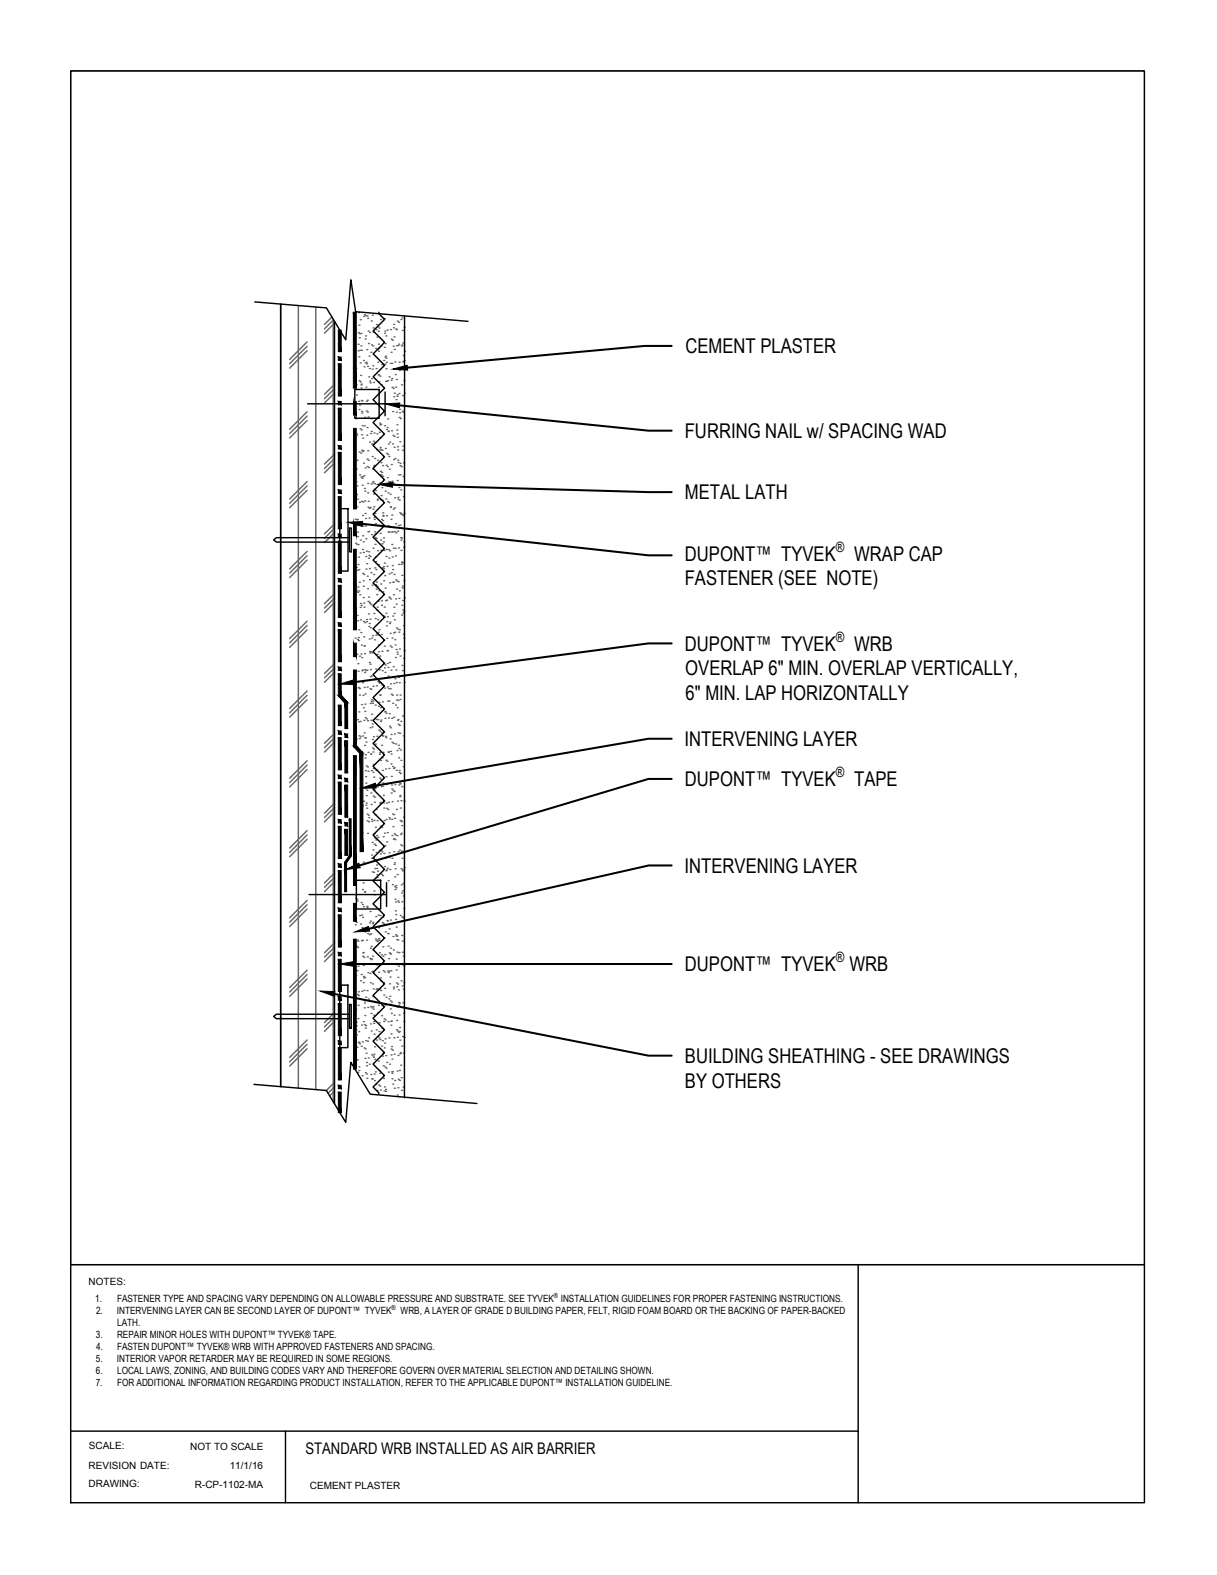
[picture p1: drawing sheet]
<svg xmlns="http://www.w3.org/2000/svg" width="216mm" height="279mm" viewBox="0 0 216 279" stroke-linecap="round" stroke-linejoin="round" font-family="sans-serif">
<!-- layer: -ATI-HATCH -->
<g fill="none" stroke="#666" stroke-width=".25">
<path d="M63.1 59.3h.1M63.1 58.5h.1M63.6 59h.1M63.6 55.5h.1M63.7 57.7h.1M63.7 59.9h.1M63.8 59.2h.1M63.9 56.7h.1M64 59.2h.1M64.5 56.1h.1M64.7 55.8h.1M64.8 59.6h.1"/>
<path d="M64.9 56h.1M65.1 56h.1M65.2 56.5h.1M65.3 58.7h.1M65.6 59h.1M65.9 56.9h.1M66.1 55.9h.1M66.2 58.9h.1M66.2 58.2h.1M66.7 58.5h.1M66.8 57.6h.1M66.9 59.8h.1"/>
<path d="M67 58h.1M67.1 58.8h.1M67.2 58.2h.1M67.5 56.7h.1M68.2 56.5h.1M68.2 59.1h.1M68.3 58.7h.1M68.4 59.6h.1M68.7 58.6h.1M69.3 58.5h.1M69.8 58.2h.1M69.8 57.5h.1"/>
<path d="M69.9 59.8h.1M70.2 58.4h.1M70.3 58.5h.1M70.5 57h.1M70.7 57.2h.1M71.1 56.7h.1M71.3 56.4h.1M71.4 58.6h.1M71.7 58.1h.1M63 79.5h.1M63 65.3h.1M63.1 74.3h.1"/>
<path d="M63.1 65.4h.1M63.2 68.3h.1M63.2 77.2h.1M63.2 70.1h.1M63.3 77h.1M63.5 62.2h.1M63.5 61.1h.1M63.6 71.2h.1M63.7 63.3h.1M63.7 72.7h.1M63.7 67.5h.1M63.8 71.8h.1"/>
<path d="M63.8 62.1h.1M63.9 76.1h.1M63.9 64.4h.1M63.9 67.7h.1M64 66.6h.1M64 61.4h.1M64 68.8h.1M64 68.3h.1M64.1 68.1h.1M64.1 76.3h.1M64.1 71h.1M64.1 62.2h.1"/>
<path d="M64.2 77.1h.1M64.2 73h.1M64.2 73.3h.1M64.2 79.9h.1M64.2 71.1h.1M64.3 75.5h.1M64.3 77.7h.1M64.4 80h.1M64.5 64h.1M64.6 65.1h.1M64.6 75.6h.1M64.7 74h.1"/>
<path d="M64.8 60.1h.1M64.8 64.4h.1M64.9 68.7h.1M65 64.3h.1M65 72.9h.1M65 71.2h.1M65 64.5h.1M65.1 62h.1M65.1 77.2h.1M65.1 75.8h.1M65.2 71h.1M65.2 73.1h.1"/>
<path d="M65.2 65h.1M65.2 80h.1M65.3 74h.1M65.4 60.9h.1M65.4 66.9h.1M65.5 63.2h.1M65.5 65.4h.1M65.5 78.4h.1M65.6 67.6h.1M65.7 67.9h.1M65.8 76.9h.1M65.8 62.5h.1"/>
<path d="M65.8 74.3h.1M65.9 76.5h.1M65.9 67.2h.1M65.9 61.2h.1M66 78.8h.1M66 78.7h.1M66 65.5h.1M66.1 64.9h.1M66.1 61.4h.1M66.2 78.3h.1M66.3 67.8h.1M66.4 76.8h.1"/>
<path d="M66.4 78.5h.1M66.6 61.8h.1M66.7 65.4h.1M66.8 79.8h.1M66.9 77h.1M66.9 62h.1M67 64.2h.1M67.1 66.5h.1M67.1 61.1h.1M67.1 62.3h.1M67.2 68.7h.1M67.2 66.5h.1"/>
<path d="M67.2 67.7h.1M67.2 61.8h.1M67.3 76.7h.1M67.3 75.1h.1M67.4 75.4h.1M67.4 66.7h.1M67.4 79.7h.1M67.5 77.6h.1M67.5 79.4h.1M67.5 79.8h.1M67.6 75.3h.1M67.6 61.4h.1"/>
<path d="M67.6 68.3h.1M67.7 64.7h.1M67.8 79.9h.1M68.1 64h.1M68.2 61.6h.1M68.2 75.5h.1M68.3 63.3h.1M68.3 64.6h.1M68.3 61h.1M68.4 79.6h.1M68.4 63.2h.1M68.4 67.7h.1"/>
<path d="M68.5 65.4h.1M68.5 63.5h.1M68.6 67.6h.1M68.6 64.3h.1M68.6 76.2h.1M68.7 75.8h.1M68.8 67.5h.1M68.8 74.3h.1M68.8 76.5h.1M68.9 76.5h.1M68.9 78.8h.1M69 66.9h.1"/>
<path d="M69.1 78.4h.1M69.3 64.5h.1M69.4 67.4h.1M69.4 62.5h.1M69.4 60.2h.1M69.5 76.4h.1M69.5 67.1h.1M69.5 64.5h.1M69.5 68.7h.1M69.6 60.4h.1M69.6 78.7h.1M69.7 73h.1"/>
<path d="M69.7 77.2h.1M69.8 61.4h.1M69.8 68.9h.1M69.8 70.4h.1M69.9 79.3h.1M69.9 77.4h.1M69.9 69.8h.1M70 62h.1M70.1 64.2h.1M70.1 66.4h.1M70.2 68.7h.1M70.3 70.9h.1"/>
<path d="M70.3 67.3h.1M70.3 65.4h.1M70.3 73.1h.1M70.4 61.3h.1M70.4 76.3h.1M70.4 75.3h.1M70.4 70.3h.1M70.4 70h.1M70.5 77h.1M70.5 77.6h.1M70.5 79.3h.1M70.6 79.8h.1"/>
<path d="M70.6 61.3h.1M70.6 65.5h.1M70.7 61.1h.1M70.8 69.8h.1M70.8 64.3h.1M70.8 74h.1M70.9 65.7h.1M70.9 72.6h.1M70.9 73.2h.1M70.9 78.4h.1M71 74.3h.1M71.2 61.4h.1"/>
<path d="M71.2 68.3h.1M71.3 61.2h.1M71.4 72.9h.1M71.4 70.2h.1M71.4 79.9h.1M71.4 64.2h.1M71.5 60.8h.1M71.5 79.1h.1M71.5 73.2h.1M71.5 63.1h.1M71.6 65.3h.1M71.7 67.5h.1"/>
<path d="M71.7 64h.1M71.7 69.8h.1M71.8 62.3h.1M63 81h.1M63 92.9h.1M63 92.1h.1M63.1 96.4h.1M63.1 83.3h.1M63.1 88h.1M63.2 85.5h.1M63.2 83.2h.1M63.2 87.7h.1"/>
<path d="M63.3 92.2h.1M63.3 96.5h.1M63.3 89.9h.1M63.3 86.2h.1M63.4 81.6h.1M63.4 92.2h.1M63.4 88.6h.1M63.4 95.2h.1M63.5 94.4h.1M63.5 93.2h.1M63.5 96.6h.1M63.6 98.8h.1"/>
<path d="M63.7 80.2h.1M63.8 89.1h.1M63.8 84.2h.1M63.9 98.1h.1M63.9 95.8h.1M64 80.4h.1M64 84.6h.1M64.1 88.9h.1M64.2 93.2h.1M64.2 84.8h.1M64.3 86.1h.1M64.3 80.1h.1"/>
<path d="M64.3 84.5h.1M64.3 97.5h.1M64.3 91.4h.1M64.3 95h.1M64.4 89.1h.1M64.4 93.4h.1M64.4 96.1h.1M64.5 98h.1M64.5 82.2h.1M64.6 84.4h.1M64.6 86.6h.1M64.7 88.9h.1"/>
<path d="M64.7 87.1h.1M64.8 91.1h.1M64.8 83h.1M64.8 93.3h.1M64.8 92h.1M64.9 98.7h.1M64.9 95.6h.1M65 97.8h.1M65.1 100h.1M65.1 82.8h.1M65.1 81.4h.1M65.2 87.4h.1"/>
<path d="M65.2 94.3h.1M65.2 85.8h.1M65.3 90h.1M65.3 88.9h.1M65.3 81.6h.1M65.4 82.9h.1M65.4 99h.1M65.4 94.3h.1M65.4 97.9h.1M65.4 98.5h.1M65.5 91.9h.1M65.5 90.2h.1"/>
<path d="M65.7 98.7h.1M65.7 90h.1M65.8 85.9h.1M65.9 94.8h.1M66 81h.1M66.1 85.7h.1M66.1 83.2h.1M66.2 90.3h.1M66.2 85.4h.1M66.2 97.2h.1M66.3 87.7h.1M66.3 82.8h.1"/>
<path d="M66.3 89.9h.1M66.4 82.6h.1M66.4 92.1h.1M66.4 91.8h.1M66.4 86.8h.1M66.4 85.8h.1M66.5 94.3h.1M66.5 81.3h.1M66.5 91.1h.1M66.5 94.7h.1M66.5 96.6h.1M66.5 95.3h.1"/>
<path d="M66.6 92.9h.1M66.6 87h.1M66.6 98.8h.1M66.7 99.6h.1M66.8 95.5h.1M66.9 88.7h.1M67 81.6h.1M67 97.7h.1M67 88.5h.1M67.1 93.2h.1M67.4 85.7h.1M67.4 84.2h.1"/>
<path d="M67.5 94.6h.1M67.5 88.6h.1M67.5 83.6h.1M67.5 95.8h.1M67.6 97.6h.1M67.6 82.1h.1M67.6 87.9h.1M67.7 92.1h.1M67.7 84.3h.1M67.7 83.8h.1M67.7 86.5h.1M67.8 96.5h.1"/>
<path d="M67.8 88.8h.1M67.9 82.6h.1M67.9 92.4h.1M67.9 91h.1M67.9 84.5h.1M67.9 91.4h.1M68 93.2h.1M68 91.6h.1M68 96.1h.1M68 95.4h.1M68.1 97.6h.1M68.2 99.9h.1"/>
<path d="M68.3 87.1h.1M68.4 88.5h.1M68.5 82.5h.1M68.5 98.7h.1M68.5 97.5h.1M68.6 91.5h.1M68.6 80.4h.1M68.7 82.8h.1M68.7 84.7h.1M68.8 89h.1M68.8 80.6h.1M68.8 87.4h.1"/>
<path d="M68.8 94.3h.1M68.9 93.3h.1M68.9 97.5h.1M69 85.5h.1M69 99h.1M69 89.2h.1M69 81h.1M69 94.4h.1M69.1 83.2h.1M69.1 97.7h.1M69.1 85.5h.1M69.2 87.7h.1"/>
<path d="M69.3 90h.1M69.3 89.9h.1M69.4 92.1h.1M69.4 82.4h.1M69.4 94.4h.1M69.5 96.6h.1M69.5 91.4h.1M69.5 85.4h.1M69.6 98.8h.1M69.6 94.3h.1M69.7 85.6h.1M69.8 90.3h.1"/>
<path d="M69.8 97.2h.1M69.8 81.5h.1M69.9 85.8h.1M70 90.1h.1M70 88.3h.1M70 94.3h.1M70.1 81.3h.1M70.1 86h.1M70.1 97.3h.1M70.1 98.6h.1M70.2 92.9h.1M70.2 94.5h.1"/>
<path d="M70.5 85.2h.1M70.6 94.2h.1M70.6 81.6h.1M70.6 88.5h.1M70.6 88.2h.1M70.6 82h.1M70.7 84.3h.1M70.7 97.2h.1M70.7 93.2h.1M70.8 86.5h.1M70.8 88.7h.1M70.9 90.9h.1"/>
<path d="M71 82.6h.1M71 93.2h.1M71 82.2h.1M71 84.2h.1M71.1 95.4h.1M71.1 91.2h.1M71.1 86.9h.1M71.1 97.6h.1M71.1 95.8h.1M71.1 91.1h.1M71.2 82.8h.1M71.2 99.9h.1"/>
<path d="M71.2 95.4h.1M71.3 99.7h.1M71.3 91.3h.1M71.5 84.5h.1M71.5 99.9h.1M71.5 91.4h.1M71.6 88.1h.1M71.6 82.1h.1M71.6 96.1h.1M71.6 97.1h.1M71.7 91.1h.1M63 113.2h.1"/>
<path d="M63.2 104.5h.1M63.2 100.7h.1M63.2 104.9h.1M63.3 116.1h.1M63.3 109.2h.1M63.4 101.2h.1M63.4 113.4h.1M63.5 110.1h.1M63.5 105.1h.1M63.5 104.1h.1M63.5 117.7h.1M63.5 100.1h.1"/>
<path d="M63.5 119.1h.1M63.6 113.1h.1M63.6 113.6h.1M63.6 104.8h.1M63.7 101.1h.1M63.7 111.7h.1M63.7 103.3h.1M63.8 116.4h.1M63.8 105.5h.1M63.9 107.7h.1M64 110h.1M64 107.1h.1"/>
<path d="M64 112.2h.1M64 116h.1M64.1 107.4h.1M64.1 114.4h.1M64.2 116.7h.1M64.2 119h.1M64.3 118.9h.1M64.3 101.7h.1M64.4 104h.1M64.4 103h.1M64.4 106h.1M64.5 110.2h.1"/>
<path d="M64.5 113h.1M64.6 107h.1M64.6 101.9h.1M64.6 107.7h.1M64.6 114.6h.1M64.7 116h.1M64.7 118.8h.1M64.7 119.3h.1M64.7 110.5h.1M64.9 119h.1M64.9 101h.1M65 109.9h.1"/>
<path d="M65 110.3h.1M65.1 118.9h.1M65.1 102.2h.1M65.2 104.4h.1M65.3 106.7h.1M65.4 108.9h.1M65.4 105.9h.1M65.4 111.1h.1M65.5 113.4h.1M65.5 106.9h.1M65.5 110.6h.1M65.5 117.5h.1"/>
<path d="M65.5 100.9h.1M65.5 102.8h.1M65.6 115.6h.1M65.6 115.8h.1M65.6 107.1h.1M65.6 109.8h.1M65.7 117.8h.1M65.7 118.8h.1M65.7 111.4h.1M65.8 115.6h.1M65.8 101.6h.1M65.8 107.3h.1"/>
<path d="M65.9 119.9h.1M65.9 113.2h.1M66 115.8h.1M66 103.8h.1M66.1 112.8h.1M66.3 101.9h.1M66.3 108.8h.1M66.4 113.5h.1M66.5 100.7h.1M66.6 109.7h.1M66.6 103.7h.1M66.6 118.7h.1"/>
<path d="M66.7 101h.1M66.7 112.7h.1M66.7 103.9h.1M66.8 104.5h.1M66.8 103.3h.1M66.8 108.2h.1M66.8 105.5h.1M66.9 112.4h.1M66.9 116.1h.1M66.9 107.7h.1M66.9 104.1h.1M67 109.9h.1"/>
<path d="M67 116.7h.1M67 112.2h.1M67.1 106.6h.1M67.1 112.6h.1M67.1 100.1h.1M67.1 114.4h.1M67.2 115.6h.1M67.2 116.6h.1M67.2 104.8h.1M67.3 111.7h.1M67.3 118.8h.1M67.4 116.4h.1"/>
<path d="M67.5 103.6h.1M67.6 112.6h.1M67.7 106.6h.1M67.7 107.4h.1M67.8 115.5h.1M67.8 119h.1M67.8 100.7h.1M67.9 105h.1M68 109.2h.1M68 100.9h.1M68 100.5h.1M68.1 103h.1"/>
<path d="M68.1 113.5h.1M68.1 109.5h.1M68.1 117.8h.1M68.2 107.7h.1M68.2 114.6h.1M68.2 109.4h.1M68.2 118.5h.1M68.3 102.1h.1M68.3 119.3h.1M68.3 104.3h.1M68.3 118h.1M68.4 106.6h.1"/>
<path d="M68.5 108.8h.1M68.6 111h.1M68.6 113.2h.1M68.6 106.5h.1M68.6 110.3h.1M68.7 100.5h.1M68.7 115.5h.1M68.7 115.4h.1M68.7 109.4h.1M68.8 117.7h.1M68.8 118.4h.1M68.8 119.9h.1"/>
<path d="M69 105.9h.1M69 101.8h.1M69.1 106.1h.1M69.1 110.6h.1M69.1 103.4h.1M69.1 117.5h.1M69.2 110.3h.1M69.2 112.4h.1M69.2 114.6h.1M69.3 106.2h.1M69.4 118.9h.1M69.4 101.6h.1"/>
<path d="M69.4 114.8h.1M69.5 113.2h.1M69.6 100.3h.1M69.7 101h.1M69.7 109.3h.1M69.7 103.3h.1M69.8 118.3h.1M69.8 105.5h.1M69.8 112.3h.1M69.9 107.7h.1M69.9 101.9h.1M69.9 108.8h.1"/>
<path d="M69.9 109.9h.1M70 112.2h.1M70 113.5h.1M70.1 114.4h.1M70.2 116.6h.1M70.2 106.2h.1M70.2 102.9h.1M70.2 118.9h.1M70.3 115.2h.1M70.3 107.2h.1M70.3 111.4h.1M70.4 104.5h.1"/>
<path d="M70.4 103.1h.1M70.5 115.7h.1M70.5 116.1h.1M70.5 119.9h.1M70.5 111.6h.1M70.6 103.2h.1M70.7 100.1h.1M70.8 112.1h.1M70.8 106.2h.1M70.8 104.8h.1M70.9 115.1h.1M70.9 111.7h.1"/>
<path d="M71 116.4h.1M71.2 100.1h.1M71.2 109.1h.1M71.3 102.1h.1M71.3 107.4h.1M71.3 118.1h.1M71.3 104.3h.1M71.4 104h.1M71.4 119h.1M71.4 106.5h.1M71.5 108.2h.1M71.5 108.8h.1"/>
<path d="M71.6 112.5h.1M71.6 111h.1M71.6 116.8h.1M71.6 113.2h.1M71.7 103h.1M71.7 108.4h.1M71.7 115.4h.1M71.7 106h.1M63 125.1h.1M63 126.7h.1M63 132h.1M63 128.9h.1"/>
<path d="M63.1 122.1h.1M63.1 131.2h.1M63.2 131.1h.1M63.4 127.7h.1M63.6 122h.1M63.6 128h.1M63.7 122.1h.1M63.7 126.3h.1M63.7 130.5h.1M63.7 131h.1M63.8 122.2h.1M63.8 123.3h.1"/>
<path d="M63.9 128h.1M63.9 130.7h.1M64.1 125h.1M64.2 133.9h.1M64.3 121.1h.1M64.3 130.6h.1M64.4 123.3h.1M64.5 125.6h.1M64.6 127.8h.1M64.6 130h.1M64.6 121.9h.1M64.7 132.2h.1"/>
<path d="M64.7 130.9h.1M64.7 126.2h.1M64.7 124.9h.1M64.8 134.5h.1M64.8 123.1h.1M64.8 139.9h.1M64.8 127.3h.1M64.8 136.7h.1M64.8 133.9h.1M64.8 130.9h.1M64.9 137.8h.1M64.9 138.9h.1"/>
<path d="M64.9 131.6h.1M65 135.9h.1M65 127.5h.1M65.1 121.9h.1M65.2 136.1h.1M65.2 127.9h.1M65.3 136.8h.1M65.3 133.5h.1M65.6 122.2h.1M65.7 129.1h.1M65.7 124.8h.1M65.7 120h.1"/>
<path d="M65.8 133.8h.1M65.8 122.3h.1M65.8 127.8h.1M65.9 124.5h.1M65.9 136.7h.1M65.9 124.1h.1M65.9 126.7h.1M66 129h.1M66 128.4h.1M66.1 131.2h.1M66.1 124.8h.1M66.1 132.7h.1"/>
<path d="M66.1 124.3h.1M66.2 133.4h.1M66.2 121.7h.1M66.2 137h.1M66.2 135.6h.1M66.2 136.4h.1M66.3 130.7h.1M66.3 132.9h.1M66.3 137.9h.1M66.4 139.7h.1M66.5 120.4h.1M66.6 125.1h.1"/>
<path d="M66.6 132h.1M66.7 136.7h.1M66.7 127.6h.1M66.8 121.7h.1M66.8 136.6h.1M66.9 130.6h.1M66.9 139.6h.1M67 127.7h.1M67 121h.1M67.1 125.3h.1M67.2 139.2h.1M67.2 129.5h.1"/>
<path d="M67.2 124.6h.1M67.2 121.2h.1M67.3 133.8h.1M67.3 133.5h.1M67.3 121.1h.1M67.3 138h.1M67.4 123.3h.1M67.4 129.7h.1M67.5 125.5h.1M67.5 128h.1M67.5 134.9h.1M67.6 127.7h.1"/>
<path d="M67.6 138.2h.1M67.6 130h.1M67.6 139.6h.1M67.7 132.2h.1M67.7 121.5h.1M67.8 134.4h.1M67.8 130.5h.1M67.9 136.7h.1M67.9 124.5h.1M67.9 139.5h.1M67.9 138.9h.1M67.9 133.5h.1"/>
<path d="M67.9 130.6h.1M68.2 122.1h.1M68.3 126.3h.1M68.3 127.4h.1M68.3 126.2h.1M68.4 136.4h.1M68.4 130.6h.1M68.4 130.9h.1M68.4 134.9h.1M68.5 137.8h.1M68.5 126.5h.1M68.6 139.2h.1"/>
<path d="M68.7 135.1h.1M68.7 121.9h.1M68.8 124.4h.1M68.9 133.4h.1M68.9 133.5h.1M68.9 122.2h.1M68.9 127.4h.1M69 124.4h.1M69 136.3h.1M69.1 126.6h.1M69.1 128.8h.1M69.2 131.1h.1"/>
<path d="M69.2 122.2h.1M69.3 129.1h.1M69.3 133.3h.1M69.3 121.3h.1M69.4 135.5h.1M69.4 130.3h.1M69.4 133.8h.1M69.4 123.1h.1M69.4 137.7h.1M69.5 139.3h.1M69.5 140h.1M69.5 127.4h.1"/>
<path d="M69.5 131.7h.1M69.6 123.3h.1M69.7 136h.1M69.7 124.8h.1M69.8 131.9h.1M69.8 136.3h.1M69.8 127.2h.1M69.9 121.2h.1M69.9 136.2h.1M70 130.2h.1M70.1 139.2h.1M70.1 120.4h.1"/>
<path d="M70.2 125.1h.1M70.2 132h.1M70.3 121.1h.1M70.3 136.7h.1M70.4 124.2h.1M70.4 123.3h.1M70.4 133.1h.1M70.5 125.5h.1M70.5 127.8h.1M70.6 130h.1M70.6 127.7h.1M70.6 124.3h.1"/>
<path d="M70.6 128.5h.1M70.7 132.2h.1M70.7 120.1h.1M70.7 134.4h.1M70.8 139.2h.1M70.8 132.8h.1M70.8 136.7h.1M70.8 137h.1M70.8 121.1h.1M70.9 128.7h.1M70.9 138.9h.1M70.9 130.1h.1"/>
<path d="M71 124.1h.1M71 123.3h.1M71 139.1h.1M71 137.2h.1M71 133.1h.1M71.1 128h.1M71.1 134.9h.1M71.2 139.6h.1M71.4 127h.1M71.5 136h.1M71.6 130.5h.1M71.7 121.1h.1"/>
<path d="M63.1 159.3h.1M63.3 159.5h.1M63.4 159.8h.1M64.2 147.8h.1M64.3 142.9h.1M64.3 157.8h.1M64.4 156.6h.1M64.5 153h.1M64.5 142.1h.1M64.7 158.2h.1M64.7 158.3h.1M64.9 142.8h.1"/>
<path d="M65 141.1h.1M65 142.5h.1M65.1 143.4h.1M65.1 140.2h.1M65.1 145.6h.1M65.1 144.4h.1M65.2 147.8h.1M65.3 144.6h.1M65.4 145.8h.1M65.4 145h.1M65.8 140.7h.1M65.8 142.7h.1"/>
<path d="M65.9 145.4h.1M65.9 151.7h.1M65.9 152.3h.1M66 145.7h.1M66 149.4h.1M66.1 154.7h.1M66.2 150.8h.1M66.2 141.2h.1M66.3 152.1h.1M66.3 154.8h.1M66.4 147.9h.1M66.4 145.5h.1"/>
<path d="M66.4 158.1h.1M66.4 140.1h.1M66.4 149.8h.1M66.4 158.7h.1M66.4 142.3h.1M66.4 148.6h.1M66.4 141.4h.1M66.5 154.1h.1M66.5 144.5h.1M66.6 146.8h.1M66.6 150h.1M66.6 152.5h.1"/>
<path d="M66.7 149h.1M66.7 151.2h.1M66.7 143.6h.1M66.8 153.4h.1M66.8 154.1h.1M66.8 148.2h.1M66.9 155.2h.1M66.9 155.7h.1M66.9 145.6h.1M67 154.5h.1M67 148.6h.1M67.3 150.8h.1"/>
<path d="M67.4 142.5h.1M67.5 142.4h.1M67.5 151.5h.1M67.5 146.6h.1M67.6 150.9h.1M67.7 146.5h.1M67.7 155.1h.1M67.7 146.8h.1M67.8 151.1h.1M67.9 155.3h.1M68 148.4h.1M68 141.1h.1"/>
<path d="M68 142.4h.1M68.1 143.3h.1M68.1 142.1h.1M68.1 151.4h.1M68.1 145.6h.1M68.2 147.8h.1M68.2 153.7h.1M68.3 150h.1M68.4 152.3h.1M68.4 154.5h.1M68.5 145.4h.1M68.6 154.3h.1"/>
<path d="M68.6 142.5h.1M68.6 149.4h.1M68.6 143.4h.1M68.7 154h.1M68.7 147.7h.1M68.8 151.9h.1M68.8 143.6h.1M68.9 156.2h.1M69 142.3h.1M69 152.1h.1M69 145h.1M69 151.3h.1"/>
<path d="M69.1 145.3h.1M69.2 154.2h.1M69.4 140.7h.1M69.5 145.3h.1M69.5 152.3h.1M69.5 148.2h.1M69.6 142.2h.1M69.6 144.4h.1M69.6 156.9h.1M69.7 146.6h.1M69.7 140.2h.1M69.8 148.9h.1"/>
<path d="M69.8 144.5h.1M69.9 151.1h.1M69.9 148.7h.1M69.9 153.3h.1M69.9 140.4h.1M69.9 147.9h.1M70 153.1h.1M70 155.6h.1M70 145.2h.1M70 157.3h.1M70.1 157.8h.1M70.1 159.5h.1"/>
<path d="M70.1 149h.1M70.1 154.1h.1M70.1 148.1h.1M70.2 157.1h.1M70.2 157.5h.1M70.3 143.6h.1M70.4 148.2h.1M70.5 155.2h.1M70.5 142.1h.1M70.6 159.8h.1M70.6 151.1h.1M70.9 150.8h.1"/>
<path d="M70.9 141.3h.1M71 141.1h.1M71 145.6h.1M71 143.3h.1M71.1 148h.1M71.1 149.9h.1M71.1 145.6h.1M71.1 142h.1M71.1 154.1h.1M71.2 147.8h.1M71.2 157h.1M71.2 145.8h.1"/>
<path d="M71.2 151h.1M71.2 158.4h.1M71.3 150h.1M71.3 146.5h.1M71.3 160h.1M71.3 152.3h.1M71.3 154.3h.1M71.4 151.1h.1M71.4 154.5h.1M71.4 158h.1M71.5 156.7h.1M71.5 158.9h.1"/>
<path d="M71.6 145h.1M71.7 153.9h.1M71.7 142.1h.1M63 170h.1M63 176.9h.1M63 164h.1M63 171.1h.1M63.1 179h.1M63.1 179.1h.1M63.1 173h.1M63.2 163.6h.1M63.2 167.9h.1"/>
<path d="M63.3 172.2h.1M63.4 166.8h.1M63.4 176.4h.1M63.5 168.1h.1M63.5 167h.1M63.5 171.4h.1M63.5 178.3h.1M63.6 175.9h.1M63.6 176.6h.1M63.8 162.4h.1M64 174h.1M64 163.9h.1"/>
<path d="M64.1 160.1h.1M64.1 172.9h.1M64.1 166.9h.1M64.1 162.3h.1M64.2 175.9h.1M64.2 164.6h.1M64.3 166.8h.1M64.3 162.7h.1M64.3 160.5h.1M64.3 169.6h.1M64.3 164.7h.1M64.4 169h.1"/>
<path d="M64.4 171.2h.1M64.4 174.3h.1M64.5 160.9h.1M64.5 173.2h.1M64.5 173.5h.1M64.6 169.8h.1M64.6 164.9h.1M64.6 175.7h.1M64.6 177.5h.1M64.6 178.8h.1M64.7 177.9h.1M64.7 173.4h.1"/>
<path d="M64.8 165.3h.1M64.9 176.9h.1M65 166.8h.1M65.1 160.8h.1M65.1 175.7h.1M65.1 161h.1M65.2 169.7h.1M65.2 178.7h.1M65.2 165.6h.1M65.3 172.5h.1M65.4 177.2h.1M65.5 163.7h.1"/>
<path d="M65.5 165.8h.1M65.6 170h.1M65.6 172.7h.1M65.7 161.7h.1M65.7 168.2h.1M65.7 163.4h.1M65.7 174.3h.1M65.8 178.6h.1M65.8 165.7h.1M65.8 179.8h.1M65.8 170.2h.1M65.8 167.9h.1"/>
<path d="M65.9 170.1h.1M66 178.8h.1M66 172.3h.1M66.1 163.9h.1M66.1 174.5h.1M66.1 169.6h.1M66.1 176.8h.1M66.1 163.6h.1M66.2 178.6h.1M66.2 168.5h.1M66.2 175.4h.1M66.2 179h.1"/>
<path d="M66.2 172.6h.1M66.6 166.6h.1M66.6 171.1h.1M66.7 162.6h.1M66.7 175.5h.1M66.7 166.8h.1M66.8 171.2h.1M66.9 175.4h.1M66.9 167.1h.1M67 166.7h.1M67 179.7h.1M67.1 175.6h.1"/>
<path d="M67.1 162.4h.1M67.1 163.5h.1M67.1 171.4h.1M67.1 178.3h.1M67.2 164.6h.1M67.2 172.5h.1M67.2 166.5h.1M67.2 166.8h.1M67.3 175.5h.1M67.3 169h.1M67.4 171.3h.1M67.4 162.4h.1"/>
<path d="M67.5 173.5h.1M67.5 175.7h.1M67.6 174h.1M67.6 177.9h.1M67.7 169.4h.1M67.7 178.4h.1M67.8 163.7h.1M67.9 162.7h.1M67.9 168h.1M67.9 169.6h.1M68 172.2h.1M68 163.9h.1"/>
<path d="M68 174.3h.1M68.1 176.5h.1M68.1 166.4h.1M68.2 172.4h.1M68.2 175.3h.1M68.3 169.3h.1M68.4 178.3h.1M68.4 165.3h.1M68.5 176.9h.1M68.7 163.3h.1M68.7 163.4h.1M68.7 172.3h.1"/>
<path d="M68.8 165.6h.1M68.9 167.8h.1M68.9 172.5h.1M69 170.1h.1M69 177.2h.1M69 172.3h.1M69 164.8h.1M69.1 169h.1M69.1 174.5h.1M69.2 176.7h.1M69.2 173.3h.1M69.2 169.2h.1"/>
<path d="M69.2 177.6h.1M69.3 179h.1M69.3 163.2h.1M69.3 178.2h.1M69.3 168.2h.1M69.3 169.2h.1M69.3 172.2h.1M69.4 179.8h.1M69.4 177.8h.1M69.7 163.8h.1M69.7 166.1h.1M69.8 168.5h.1"/>
<path d="M69.8 175.1h.1M69.8 175.4h.1M70.1 160h.1M70.1 161.6h.1M70.2 163.1h.1M70.2 165.8h.1M70.2 162.2h.1M70.2 171.1h.1M70.3 164.5h.1M70.3 172.1h.1M70.3 170.1h.1M70.3 166.1h.1"/>
<path d="M70.3 174.4h.1M70.4 166.7h.1M70.4 175h.1M70.4 166h.1M70.4 168.9h.1M70.5 178.7h.1M70.5 171.1h.1M70.5 174.6h.1M70.6 173.4h.1M70.6 166.7h.1M70.7 175.6h.1M70.7 160h.1"/>
<path d="M70.7 171.4h.1M70.7 177.8h.1M70.7 178.3h.1M70.8 169h.1M70.9 178h.1M71 162.4h.1M71.2 174h.1M71.3 166h.1M71.3 162.7h.1M71.3 174.9h.1M71.4 168.9h.1M71.4 166.9h.1"/>
<path d="M71.5 171.2h.1M71.5 177.9h.1M71.5 162.8h.1M71.5 162.7h.1M71.5 169.6h.1M71.6 175.5h.1M71.6 179.7h.1M71.6 161.2h.1M71.6 174.3h.1M71.7 171.4h.1M71.7 163.4h.1M63.2 188h.1"/>
<path d="M63.2 182.7h.1M63.2 181.3h.1M63.2 182h.1M63.2 183.6h.1M63.3 185.8h.1M63.4 188h.1M63.5 190.3h.1M63.5 180.7h.1M63.6 184.9h.1M63.6 183h.1M63.7 184.9h.1M63.7 189.9h.1"/>
<path d="M63.7 189.3h.1M63.8 185.2h.1M64.1 185.6h.1M64.1 181.8h.1M64.2 190.8h.1M64.3 184.8h.1M64.5 181.2h.1M64.6 185.9h.1M64.7 181.8h.1M64.7 180.2h.1M64.7 187.8h.1M64.8 186.1h.1"/>
<path d="M64.8 182.4h.1M64.8 190.3h.1M64.9 184.6h.1M64.9 182h.1M65 186.8h.1M65 189.1h.1M65 188.5h.1M65 190.5h.1M65.1 191.3h.1M65.2 184.7h.1M65.3 187.7h.1M65.4 184.1h.1"/>
<path d="M65.5 188.8h.1M65.7 181.6h.1M65.8 190.6h.1M65.9 182.9h.1M65.9 187.1h.1M65.9 191.4h.1M66 191.4h.1M66.1 187.3h.1M66.3 187.5h.1M66.3 181.2h.1M66.3 181.6h.1M66.3 180.1h.1"/>
<path d="M66.3 187h.1M66.4 183.5h.1M66.4 190.5h.1M66.4 185.7h.1M66.4 191.7h.1M66.5 187.9h.1M66.6 190.1h.1M66.6 192.4h.1M66.8 182.7h.1M66.8 184.5h.1M66.9 193.5h.1M67 183.9h.1"/>
<path d="M67.1 188.2h.1M67.2 192.5h.1M67.2 183h.1M67.2 184.1h.1M67.3 181.4h.1M67.3 189.9h.1M67.3 190.4h.1M67.4 184.4h.1M67.4 192.7h.1M67.5 193.4h.1M67.7 180.2h.1M67.7 185.6h.1"/>
<path d="M67.7 182.4h.1M67.8 184.6h.1M67.9 187.4h.1M67.9 186.8h.1M68 189.1h.1M68 191.3h.1M68.1 181.2h.1M68.1 193.5h.1M68.1 180.7h.1M68.2 185.9h.1M68.2 192.8h.1M68.2 185h.1"/>
<path d="M68.3 189.3h.1M68.3 184.3h.1M68.3 180.9h.1M68.4 193.3h.1M68.4 193.6h.1M68.4 187.3h.1M68.5 189.5h.1M68.6 188.5h.1M68.8 181.2h.1M68.9 190.2h.1M69 184.1h.1M69.1 188.8h.1"/>
<path d="M69.3 181.2h.1M69.4 181.9h.1M69.4 183.4h.1M69.4 187.1h.1M69.4 186.1h.1M69.4 181.2h.1M69.5 185.7h.1M69.5 190.1h.1M69.5 190.4h.1M69.5 187.9h.1M69.5 191.4h.1M69.6 190.1h.1"/>
<path d="M69.6 186.3h.1M69.7 192.3h.1M69.9 184.1h.1M69.9 180.1h.1M69.9 187h.1M70 193h.1M70 191.7h.1M70.4 182.7h.1M70.4 181h.1M70.5 190h.1M70.5 194.3h.1M70.5 184h.1"/>
<path d="M70.5 182.9h.1M70.6 193h.1M70.6 187.2h.1M70.6 191.5h.1M70.7 183.1h.1M70.8 180.1h.1M70.8 183h.1M70.9 189.9h.1M70.9 191.7h.1M70.9 182.3h.1M70.9 184.5h.1M70.9 186.9h.1"/>
<path d="M71 186.7h.1M71.1 189h.1M71.2 191.2h.1M71.2 193.4h.1M71.3 185.6h.1M71.4 183.9h.1M71.5 192.9h.1M71.6 186.9h.1M71.7 181.2h.1M71.7 184h.1"/>
</g>
<!-- layer: .ATI-DETAIL -->
<g fill="#000" stroke="#000" stroke-width=".18">
<path d="M62.7 55.4l.5 13.5v-13.5zM62.7 55.4l.5 13.5h-.5z"/>
<path d="M62.7 71.2l.5 2.4v-2.4zM62.7 71.2l.5 2.4h-.5z"/>
<path d="M62.7 76l.5 14.3v-14.3zM62.7 76l.5 14.3h-.5z"/>
<path d="M62.7 92.7l.5 2.3v-2.3zM62.7 92.7l.5 2.3h-.5z"/>
<path d="M62.7 97.4l.5 14.3v-14.3zM62.7 97.4l.5 14.3h-.5z"/>
<path d="M62.7 114.1l.5 2.4v-2.4zM62.7 114.1l.5 2.4h-.5z"/>
<path d="M62.7 118.9l.5 13.4v-13.4zM62.7 118.9l.5 13.4h-.5z"/>
<path d="M62.8 132.5l1.5 1-1.1-1.3zM62.8 132.5l1.5 1-.4 .3z"/>
<path d="M62.7 134.1l.5 23v-23zM62.7 134.1l.5 23h-.5z"/>
<path d="M63.9 133.6l.5 17.5v-17.5zM63.9 133.6l.5 17.5h-.5z"/>
<path d="M62.7 160.3l.5 3.1v-3.1zM62.7 160.3l.5 3.1h-.5z"/>
<path d="M62.7 166.6l.5 23v-23zM62.7 166.6l.5 23h-.5z"/>
</g>
<path d="M62.7 132.3h.5M62.7 189.6h.5" fill="none" stroke="#000" stroke-width=".18"/>
<!-- layer: .ATI-HATCH -->
<g fill="none" stroke="#666" stroke-width=".25">
<path d="M49.8 54v138.8M52.9 54.2v138.8M56 54.5v138.8M58.9 56.2l-1.3 1.4M59.1 56.6v138.9M59.2 56.7l-1.6 1.6M59.3 57.3l-1.7 1.8M54.5 74.6l-3.1 3.1M54.5 62.2l-3.1 3.1M54.5 73.8l-3.1 3.1M54.5 61.4l-3.1 3.1M54.5 73.1l-3.1 3"/>
<path d="M54.5 60.6l-3.1 3.2M59.3 69.7l-1.7 1.8M59.3 68.9l-1.7 1.8M59.3 68.2l-1.7 1.7M54.5 99.4l-3.1 3.1M54.5 87l-3.1 3.1M54.5 98.6l-3.1 3.1M54.5 86.2l-3.1 3.1M54.5 97.8l-3.1 3.1M54.5 85.4l-3.1 3.1M59.3 94.5l-1.7 1.8M59.3 82.1l-1.7 1.8"/>
<path d="M59.3 93.7l-1.7 1.8M59.3 81.3l-1.7 1.8M59.3 92.9l-1.7 1.8M59.3 80.6l-1.7 1.7M54.5 111.7l-3.1 3.1M54.5 111l-3.1 3.1M54.5 110.2l-3.1 3.1M59.3 119.3l-1.7 1.7M59.3 106.9l-1.7 1.8M59.3 118.5l-1.7 1.8M59.3 106.1l-1.7 1.8M59.3 117.7l-1.7 1.8"/>
<path d="M59.3 105.3l-1.7 1.8M54.5 136.5l-3.1 3.1M54.5 124.1l-3.1 3.1M54.5 135.7l-3.1 3.1M54.5 123.3l-3.1 3.2M54.5 135l-3.1 3.1M54.5 122.6l-3.1 3.1M59.3 131.6l-1.7 1.8M59.3 130.9l-1.7 1.7M59.3 130.1l-1.7 1.8M54.5 148.9l-3.1 3.1M54.5 148.1l-3.1 3.1"/>
<path d="M54.5 147.3l-3.1 3.1M54.5 159.7l-3.1 3.1M59.3 156.4l-1.7 1.8M59.3 144l-1.7 1.8M59.3 155.6l-1.7 1.8M59.3 143.3l-1.7 1.7M59.3 154.9l-1.7 1.7M59.3 142.5l-1.7 1.8M54.5 173.7l-3.1 3M54.5 161.3l-3.1 3.1M54.5 172.9l-3.1 3.1M54.5 160.5l-3.1 3.1"/>
<path d="M54.5 172.1l-3.1 3.1M59.3 168.8l-1.7 1.8M59.3 168l-1.7 1.8M59.3 179.6l-1.7 1.8M59.3 167.2l-1.7 1.8M54.5 186l-3.1 3.1M54.5 185.3l-3.1 3.1M54.5 184.5l-3.1 3.1M59.3 193.6l-.8 .8M59.3 181.2l-1.7 1.8M59.3 192.8l-1.1 1.1M59.3 180.4l-1.7 1.8"/>
<path d="M59.3 192l-1.4 1.4"/>
</g>
<!-- layer: .ATI-DETAIL -->
<g fill="none" stroke="#000" stroke-width=".25">
<path d="M45.2 53.6l12.7 1 3.4 5.7 .9-10.7 .9 5.7 19.9 1.7M49.8 53.9v138.9M59.3 57v138.8M67.2 55.4v.3l1 1-2 2 2 2-2 2.1 2 2-2 2 2 2.1-2 2 2 2-2 2.1 2 2-2 2 2 2.1-2 2 2 2-2 2.1 2 2-2 2 2 2-2 2.1 2 2-2 2 2 2.1-2 2 2 2-2 2.1 2 2-2 2 2 2.1-2 2 2 2.1-2 2 2 2-2 2 2 2.1-2 2 2 2-2 2.1 2 2-2 2 2 2.1-2 2 2 2-2 2.1 2 2-2 2 2 2.1-2 2 2 2-2 2.1 2 2-2 2 2 2.1-2 2 2 2-2 2.1 2 2-2 2 2 2-2 2.1 2 2-2 2 2 2.1-2 2 2 2-2 2.1 2 2-2 2 1 1.1v.2M71.8 56.1l-.1 138.6M54.6 71.6h13.7M62.9 69.1h4.4v5.1h-4.4zM68.3 69.5v4.3M60.3 90.2h1.4v11.1h-1.4zM62 95.4h-13l-.5 .4 .5 .4h13M62 93.7h.3v4.2h-.3zM54.8 158.7h13.8"/>
<path d="M63.2 156.2h4.3v5.1h-4.3zM68.6 156.6v4.2M60.3 174.8h1.4v11.1h-1.4zM62 179.9h-13l-.5 .4 .5 .4h13M62 178.2h.3v4.2h-.3zM45.1 192.4l12.8 1 3.4 5.7 .9-10.6 3.5 5.6 18.9 1.7"/>
</g>
<!-- layer: .ATI-TEXT -->
<path d="M68.3 71.6l2.6-.1-.1 .8zM69.7 65.5l2.5-.7 .1 .9zM61.7 92.7l2.6-.2v.9zM67.1 85.9l2.6-.3-.1 .8zM60.3 121.4l2.5-.8 .1 .8zM64.1 139.8l2.5-.9 .1 .9zM61.3 154.3l2.4-1.2 .2 .8zM56.8 175.8l2.6 .1-.2 .8zM60.3 171l2.6-.4v.8zM63 165.3l2.4-1 .2 .9z" fill="#000" stroke="#000" stroke-width=".18"/>
<path d="M70.9 71.9l44.1 4.5h4.2M119.2 61.4h-4.9l-42 3.8M64.3 92.9l50.7 5.6h4.2M69.7 86l45.3 1.3h4.2M119.2 114.1h-4.2l-52.2 6.9M119.2 138.2h-4.2l-51.2 15.3M119.2 131h-4.2l-48.3 8.4M119.2 153.5h-4.1l-49.6 11.2M59.3 176.3l55.7 11h4.2M62.9 171h56.3" fill="none" stroke="#000" stroke-width=".36"/>
<!-- layer: -ATI-WRB -->
<g fill="#000" stroke="#000" stroke-width=".18">
<path d="M60 58.6l.5 3.8v-3.8zM60 58.6l.5 3.8h-.5z"/>
<path d="M60 63.3l.5 .6v-.6zM60 63.3l.5 .6h-.5z"/>
<path d="M60 64.5l.5 5.8v-5.8zM60 64.5l.5 5.8h-.5z"/>
<path d="M60 71.2l.5 .6v-.6zM60 71.2l.5 .6h-.5z"/>
<path d="M60 72.4l.5 5.7v-5.7zM60 72.4l.5 5.7h-.5z"/>
<path d="M60 79.1l.5 .6v-.6zM60 79.1l.5 .6h-.5z"/>
<path d="M60 80.2l.5 5.8v-5.8zM60 80.2l.5 5.8h-.5z"/>
<path d="M60 86.9l.5 .6v-.6zM60 86.9l.5 .6h-.5z"/>
<path d="M60 88.1l.5 5.7v-5.7zM60 88.1l.5 5.7h-.5z"/>
<path d="M60 94.8l.5 .6v-.6zM60 94.8l.5 .6h-.5z"/>
<path d="M60 96l.5 5.7v-5.7zM60 96l.5 5.7h-.5z"/>
<path d="M60 102.6l.5 .6v-.6zM60 102.6l.5 .6h-.5z"/>
<path d="M60 103.8l.5 5.7v-5.7zM60 103.8l.5 5.7h-.5z"/>
<path d="M60 110.5l.5 .6v-.6zM60 110.5l.5 .6h-.5z"/>
<path d="M60 111.7l.5 5.7v-5.7zM60 111.7l.5 5.7h-.5z"/>
<path d="M60 118.3l.5 .6v-.6zM60 118.3l.5 .6h-.5z"/>
<path d="M60 119.5l.5 3.9v-3.9zM60 119.5l.5 3.9h-.5z"/>
<path d="M60.1 123.5l1.5 1-1.1-1.3zM60.1 123.5l1.5 1-.4 .3z"/>
<path d="M60 125.1l.5 3.6v-3.6zM60 125.1l.5 3.6h-.5z"/>
<path d="M60 129.7l.5 .6v-.6zM60 129.7l.5 .6h-.5z"/>
<path d="M60 130.9l.5 5.7v-5.7zM60 130.9l.5 5.7h-.5z"/>
<path d="M60 137.5l.5 .6v-.6zM60 137.5l.5 .6h-.5z"/>
<path d="M60 138.7l.5 5.7v-5.7zM60 138.7l.5 5.7h-.5z"/>
<path d="M61.2 124.7l.5 4.6v-4.6zM61.2 124.7l.5 4.6h-.5z"/>
<path d="M61.2 130.2l.5 .6v-.6zM61.2 130.2l.5 .6h-.5z"/>
<path d="M61.2 131.4l.5 5.7v-5.7zM61.2 131.4l.5 5.7h-.5z"/>
<path d="M61.2 138.1l.5 .6v-.6zM61.2 138.1l.5 .6h-.5z"/>
<path d="M61.2 139.3l.5 5.7v-5.7zM61.2 139.3l.5 5.7h-.5z"/>
<path d="M60 145.4l.5 .6v-.6zM60 145.4l.5 .6h-.5z"/>
<path d="M60 146.6l.5 5.7v-5.7zM60 146.6l.5 5.7h-.5z"/>
<path d="M60 153.3l.5 .5v-.5zM60 153.3l.5 .5h-.5z"/>
<path d="M60 154.4l.5 5.8v-5.8zM60 154.4l.5 5.8h-.5z"/>
<path d="M61.2 145.9l.5 .6v-.6zM61.2 145.9l.5 .6h-.5z"/>
<path d="M61.2 147.1l.5 4.6v-4.6zM61.2 147.1l.5 4.6h-.5z"/>
<path d="M60 161.1l.5 .6v-.6zM60 161.1l.5 .6h-.5z"/>
<path d="M60 162.3l.5 5.7v-5.7zM60 162.3l.5 5.7h-.5z"/>
<path d="M60 169l.5 .6v-.6zM60 169l.5 .6h-.5z"/>
<path d="M60 170.2l.5 5.7v-5.7zM60 170.2l.5 5.7h-.5z"/>
<path d="M60 176.8l.5 .6v-.6zM60 176.8l.5 .6h-.5z"/>
<path d="M60 178l.5 5.7v-5.7zM60 178l.5 5.7h-.5z"/>
<path d="M60 184.7l.5 .6v-.6zM60 184.7l.5 .6h-.5z"/>
<path d="M60 185.9l.5 5.7v-5.7zM60 185.9l.5 5.7h-.5z"/>
<path d="M60 192.5l.5 .6v-.6zM60 192.5l.5 .6h-.5z"/>
<path d="M60 193.7l.5 3.7v-3.7zM60 193.7l.5 3.7h-.5z"/>
</g>
<path d="M60 123.4h.5M61.2 151.7h.5M60 197.4h.5" fill="none" stroke="#000" stroke-width=".18"/>
<!-- layer: ATI-SAM -->
<g fill="#000" stroke="#000" stroke-width=".18">
<path d="M61.1 153l.4 5.2v-5.2zM61.1 153l.4 5.2h-.4z"/>
<path d="M62 151.8l-.6 1.3 .9-1.1zM62 151.8l-.6 1.3-.2-.2z"/>
<path d="M62 145.3l.3 6.6v-6.6zM62 145.3l.3 6.6h-.3z"/>
</g>
<!-- layer: 0 -->
<path d="M12.5 12.6h190.5v211.8h-190.5z" fill="none" stroke="#000" stroke-width=".18"/>
<path d="M12.5 12.6h190.5v254h-190.5zM12.5 224.4h190.5M152.2 224.4v42.2M12.5 253.9h139.7M50.6 253.9v12.7" fill="none" stroke="#000" stroke-width=".25"/>
<g font-size="3.6">
<text x="121.6" y="62.7">CEMENT PLASTER</text>
<text x="121.5" y="77.7">FURRING NAIL w/ SPACING WAD</text>
<text x="121.5" y="88.6">METAL LATH</text>
<text x="121.5" y="99.5">DUPONT™ TYVEK</text>
<text x="151.5" y="99.5">WRAP CAP</text>
<text x="121.5" y="103.8">FASTENER (SEE NOTE)</text>
<text x="121.5" y="115.5">DUPONT™ TYVEK</text>
<text x="121.6" y="119.8">OVERLAP 6&quot; MIN. OVERLAP VERTICALLY,</text>
<text x="151.5" y="115.5">WRB</text>
<text x="121.6" y="124.1">6&quot; MIN. LAP HORIZONTALLY</text>
<text x="121.4" y="132.4">INTERVENING LAYER</text>
<text x="121.5" y="139.5">DUPONT™ TYVEK</text>
<text x="151.5" y="139.5">TAPE</text>
<text x="121.4" y="154.8">INTERVENING LAYER</text>
<text x="121.5" y="172.3">DUPONT™ TYVEK WRB</text>
<text x="121.5" y="188.6">BUILDING SHEATHING - SEE DRAWINGS</text>
<text x="121.5" y="192.9">BY OTHERS</text>
</g>
<text font-size="2.8" x="54.2" y="257.9">STANDARD WRB INSTALLED AS AIR BARRIER</text>
<g font-size="2.5">
<text x="148.3" y="97.9">®</text>
<text x="148.3" y="113.8">®</text>
<text x="148.3" y="137.9">®</text>
<text x="148.3" y="170.7">®</text>
</g>
<g font-size="1.8">
<text x="15.7" y="227.9">NOTES:</text>
<text x="16.9" y="231">1.</text>
<text x="17" y="233.1">2.</text>
<text x="20.7" y="233.1">INTERVENING LAYER CAN BE SECOND LAYER OF DUPONT™ TYVEK</text>
<text x="20.8" y="231">FASTENER TYPE AND SPACING VARY DEPENDING ON ALLOWABLE PRESSURE AND SUBSTRATE. SEE TYVEK INSTALLATION GUIDELINES FOR PROPER FASTENING INSTRUCTIONS.</text>
<text x="71.1" y="233.1">WRB, A LAYER OF GRADE D BUILDING PAPER, FELT, RIGID FOAM BOARD OR THE BACKING OF PAPER-BACKED</text>
<text x="17" y="237.4">3.</text>
<text x="17.1" y="239.5">4.</text>
<text x="20.8" y="237.4">REPAIR MINOR HOLES WITH DUPONT™ TYVEK® TAPE.</text>
<text x="20.8" y="239.5">FASTEN DUPONT™ TYVEK® WRB WITH APPROVED FASTENERS AND SPACING.</text>
<text x="20.8" y="235.2">LATH.</text>
<text x="17" y="245.9">7.</text>
<text x="17" y="241.6">5.</text>
<text x="17" y="243.8">6.</text>
<text x="20.7" y="241.6">INTERIOR VAPOR RETARDER MAY BE REQUIRED IN SOME REGIONS.</text>
<text x="20.8" y="245.9">FOR ADDITIONAL INFORMATION REGARDING PRODUCT INSTALLATION, REFER TO THE APPLICABLE DUPONT™ INSTALLATION GUIDELINE.</text>
<text x="20.8" y="243.8">LOCAL LAWS, ZONING, AND BUILDING CODES VARY AND THEREFORE GOVERN OVER MATERIAL SELECTION AND DETAILING SHOWN.</text>
<text x="15.8" y="257.1">SCALE:</text>
<text x="33.7" y="257.1">NOT TO SCALE</text>
<text x="15.7" y="263.8">DRAWING:</text>
<text x="15.7" y="260.5">REVISION DATE:</text>
<text x="34.6" y="263.9">R-CP-1102-MA</text>
<text x="40.8" y="260.6">11/1/16</text>
<text x="55" y="264.2">CEMENT PLASTER</text>
</g>
<g font-size="1.2">
<text x="69.5" y="232.3">®</text>
<text x="98.3" y="230.2">®</text>
</g>
</svg>
